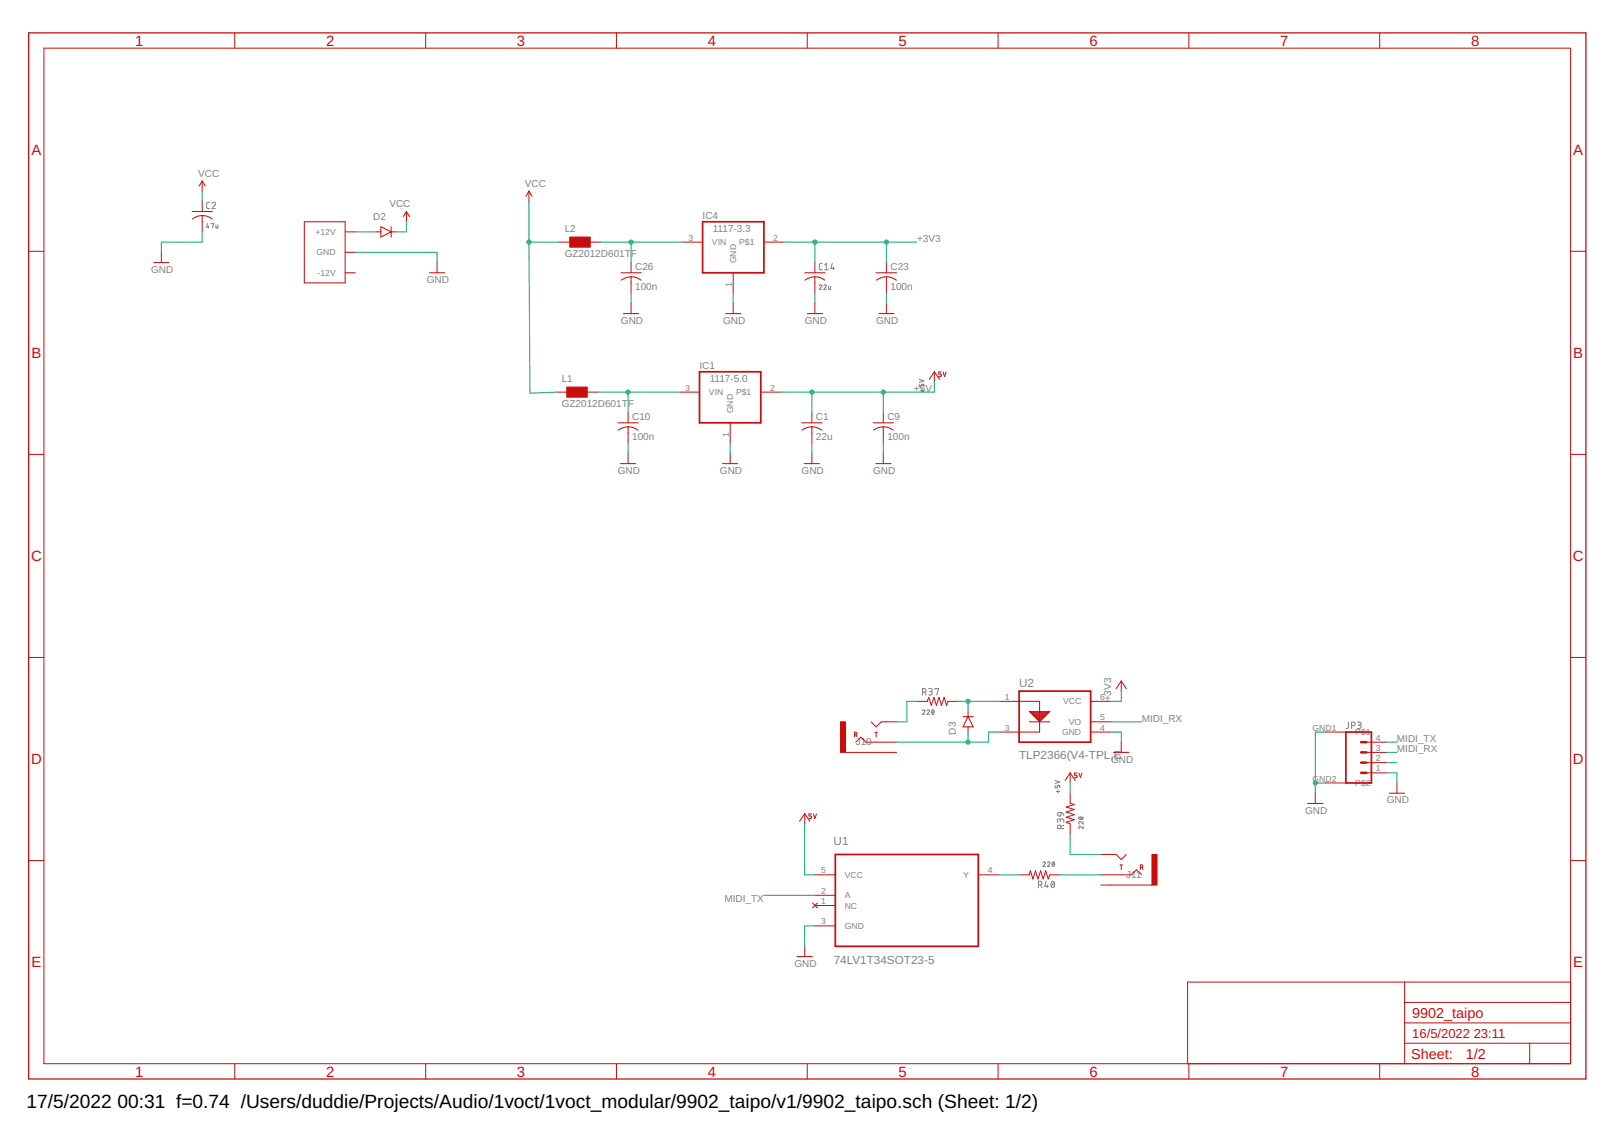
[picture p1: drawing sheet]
<svg xmlns="http://www.w3.org/2000/svg" width="297mm" height="210mm" viewBox="0 0 297 210" stroke-linecap="round" stroke-linejoin="round" font-family="sans-serif">
<g fill="none" stroke="#808080" stroke-width=".18">
<path d="M38.6 37.2l-.4 .1-.2 .2 .1 .7 .1 .2h.4M39 37.5a.32 .32 0 0 1 .5-.3 .32 .32 0 0 1 .1 .5l-.6 .7h.7M38.2 41.1l-.2 .7h.5M38.4 41.6v.4M38.9 41.3v-.2h.4l-.2 .9M39.7 41.4l.1 .5 .1 .1h.2v-.6M150.8 52.6a.23 .23 0 0 1 .3-.2 .23 .23 0 0 1 .1 .4l-.4 .5h.4M151.3 48.5h-.3l-.2 .3v.7l.5 .2M151.6 52.6a.23 .23 0 0 1 .4-.2 .23 .23 0 0 1 0 .4l-.4 .5h.5M151.8 49.7h.6M151.8 48.8l.3-.3v1.2M152.5 52.7v.4l.1 .2h.3v-.6"/>
<path d="M153.2 48.5l-.3 .9h.7M153.4 49.1v.6M169.2 70.7v.5h.4v-.4l.2-.1 .2 .1v.4M169.2 69.8l.8 .3-.8 .3M169.4 71.9h.6M169.7 71.6v.6M169.8 130.9a.23 .23 0 0 1 .3-.2 .23 .23 0 0 1 .1 .4l-.4 .4h.4M169.8 127.4l.6-.1v-.4l-.6-.1v1.2M170.2 127.4l.2 .6M170.6 130.9a.23 .23 0 0 1 .3-.2 .23 .23 0 0 1 .1 .4l-.4 .4h.5M170.9 126.8h.5l.2 .2-.2 .3h-.4M171.3 127.3l.2 .1v.4l-.6 .2"/>
<path d="M171.6 130.7a.4 .4 0 0 1 .3 .4 .4 .4 0 0 1-.3 .4l-.2-.4zM171.9 130.9l-.4 .5M172.1 126.9v-.1h.6l-.3 1.2M248.2 133l-.1 1-.3 .2M248.8 133.6l.5-.1v-.4l-.5-.1v1.2M249.9 133h.5l.1 .2-.1 .3h-.4M250.2 133.5l.2 .1 .1 .3-.2 .2-.4 .1M191.9 158.9a.22 .22 0 0 1 .4-.2 .22 .22 0 0 1 0 .4l-.4 .4h.5M192.8 158.9a.22 .22 0 0 1 .3-.2 .22 .22 0 0 1 .1 .4l-.4 .4h.5M193.8 158.7a.4 .4 0 0 1 .3 .4 .4 .4 0 0 1-.3 .4l-.2-.2zM194 158.9l-.3 .4M194.2 144.6v.5h.4v-.4l.2-.1 .2 .1v.4"/>
<path d="M194.2 143.7l.8 .3-.8 .3M194.4 145.7h.6M194.7 149.7l.6-.1v.4a.33 .33 0 0 1-.5 .2 .33 .33 0 0 1-.1-.5zM194.7 145.4v.6M195.1 151.1l.1-.3h.5l.1 .6M195.1 151.3l-.1-.5h-.2l-.2 .1v.5M195.3 152.6l-.2-.6h-.4l-.1 .6h1.2M195.3 149.6l.4 .2 .1 .3M195.8 151.9l-.5 .3M198.5 150.6a.44 .44 0 0 1 .5-.2 .44 .44 0 0 1 .3 .3 .44 .44 0 0 1-.4 .2 .44 .44 0 0 1-.4-.3zM198.7 150.5l.5 .4M199.3 152.1v.5l-.4-.4a.23 .23 0 0 0-.4 .1 .23 .23 0 0 0 .2 .3"/>
<path d="M199.3 151.3v.4l-.4-.4a.23 .23 0 0 0-.4 .1 .23 .23 0 0 0 .2 .3M191.1 162.9l.6-.1v-.3l-.1-.2h-.5v1.1M191.5 162.9l.3 .5M192.5 162.3l-.2 .9h.6M192.7 162.9v.5M193.6 162.3h.1a.6 .6 0 0 1 .4 .6 .6 .6 0 0 1-.4 .5l-.3-.5zM194 162.5l-.5 .7"/>
</g>
<g fill="none" stroke="#c90d0c" stroke-width=".18">
<path d="M8.1 8.9h281v187h-281zM43.2 6.1v2.8M78.3 6.1v2.8M113.5 6.1v2.8M148.6 6.1v2.8M183.7 6.1v2.8M218.8 6.1v2.8M253.9 6.1v2.8M37.2 33.3v1.9M37.2 37.1v1.8M37.2 39.7v3M37.2 39.7h.1"/>
<path d="M74.8 38.9v1.9M97.3 35.2v1.9M5.3 46.3h2.8M29.7 46.5v1.8M63.5 42.7h1.9M63.5 46.5h1.9M63.5 50.2h1.9M80.4 48.3v1.9M103 44.6h1.9M108.6 44.6h1.9M116.1 48.3v1.9M116.1 55.9v1.8"/>
<path d="M116.2 51l-.1 3M125.5 44.6h3.8M134.9 50.2v3.8M134.9 55.9v1.8M140.6 44.6h3.7M150 48.3v1.9M150 55.9v1.8M150 51v3M163.1 51h.1M163.1 48.3v1.9M163.1 51v3M163.1 55.9v1.8"/>
<path d="M289.1 46.3h2.8M102.4 72.2h1.9M108.1 72.2h1.8M115.6 76v1.9M115.6 78.6v3M125 72.2h3.7M134.4 77.9v3.7M140 72.2h3.8M149.4 76v1.9M149.4 78.6v3M162.6 76v1.9M162.6 78.6v3"/>
<path d="M172 68.5v1.8M173.2 68.5h-.4v.4h.3l.1 .2-.1 .2h-.3M173.6 68.5l.2 .8 .3-.8M5.3 83.7h2.8M115.6 83.5v1.9M134.4 83.5v1.9M149.4 83.5v1.9M162.6 83.5v1.9M289.1 83.7h2.8M5.3 121.1h2.8M155.6 138.5h9.4M157.3 135.3l.4-.1-.1-.3-.3-.1v.9"/>
<path d="M157.5 136.7l.9-1 1 1h5.6M157.5 135.3l.2 .4M160.3 132.9l.9 .9 1-.9h2.8M161 134.8h.5M161.2 134.8v.9M168.8 129.1h1.8l.3-.7 .5 1.5 .5-1.5 .4 1.5 .5-1.5 .5 1.5 .5-1.5 .4 1.5 .2-.8h1.9M183.8 129.1h3.8M183.8 134.8h3.8M200.7 132.9h3.8M200.7 129.1h3.8M200.7 134.8h3.8M206.4 125.4v1.9"/>
<path d="M206.4 136.7v1.8M243.9 134.8h3.8M251.5 138.5h3.7M251.5 136.7h3.7M289.1 121.1h2.8M5.3 158.5h2.8M148.1 149.8v1.9M149.4 149.9h-.5v.3l.4 .1 .1 .1-.1 .3h-.4M149.7 149.9l.3 .8 .3-.8M197 146v1.9l.7 .2-1.5 .5 1.5 .5-1.5 .4 1.5 .5-1.5 .5 1.5 .4-1.5 .5 .8 .3v1.9M197 142.3v1.9M198.2 142.3h-.4v.4h.3l.1 .2-.1 .3h-.3"/>
<path d="M198.6 142.3l.2 .9 .3-.9M202.6 157.3h2.8l1 1 .9-1M206.1 159.3h.5M206.4 159.3v.8M209.9 159.7l.4-.1-.1-.3h-.3v.8M210.2 159.7l.2 .4M242.1 146v1.9M243.9 144.2h3.8M251.5 142.3h3.7M251.5 140.4h3.7M257.1 144.2v1.8M289.1 158.5h2.8"/>
<path d="M148.1 174.2v1.9M149.5 166.3l.9 .9M150 161.1h3.7M150 164.8h3.7M150 166.7h3.7M150 170.5h3.7M150.4 166.3l-.9 .9M180 161.1h3.8M187.6 161.1h1.8l.2-.8 .5 1.5 .5-1.5 .4 1.5 .5-1.5 .5 1.5 .4-1.5 .5 1.5 .3-.7h1.9M202.6 163h9.4M202.6 161.1h5.6l1-1 .9 1M43.2 195.9v2.8"/>
<path d="M78.3 195.9v2.8M113.5 195.9v2.8M148.6 195.9v2.8M183.7 195.9v2.8M218.8 195.9v2.8M253.9 195.9v2.8M258.5 192.1h30.6M258.5 180.8v15.1M258.5 188.3h30.6M258.5 184.6h30.6M281.5 192.1v3.8M289.1 180.8h-70.5v15.1"/>
</g>
<path d="M5.3 6.1h286.6v192.6h-286.6z" fill="none" stroke="#c90d0c" stroke-width=".23"/>
<g fill="#c90d0c" stroke="#c90d0c" stroke-width=".18">
<path d="M154.7 132.9h.9v5.6h-.9z"/>
<path d="M212 157.3h.9v5.7h-.9z"/>
<path d="M104.9 43.6h3.7v1.9h-3.7z"/>
<path d="M104.3 71.3h3.8v1.8h-3.8z"/>
</g>
<g fill="none" stroke="#c90d0c" stroke-width=".19">
<path d="M35.3 38.9h3.8M36.7 34.2l.5-.9 .6 .9M74.2 39.9l.6-1 .6 1M96.8 36.1l.5-.9 .6 .9M28.3 48.3h2.8M35.4 40.3a2.96 2.96 0 0 1 3.7 0M56 40.8h7.5v11.3h-7.5zM69.2 42.7h.9M70.1 41.8l1.9 .9-1.9 .9zM72 41.8v1.8M72 42.7h.9M79 50.2h2.9"/>
<path d="M114.3 50.2h3.7M114.7 57.7h2.9M116.1 50.9a3.1 3.1 0 0 1 1.9 .7M116.1 51a3.3 3.3 0 0 0-1.8 .6M133.5 57.7h2.9M148.1 50.2h3.7M148.6 57.7h2.8M150 50.9a3.1 3.1 0 0 1 1.8 .7M150 51a3.3 3.3 0 0 0-1.9 .6M161.2 50.2h3.8M161.7 57.7h2.8M163.1 50.9a3.1 3.1 0 0 1 1.9 .7"/>
<path d="M163.1 51a3.1 3.1 0 0 0-1.8 .6M113.7 77.9h3.8M113.7 79.2a3.1 3.1 0 0 1 3.7 0M147.5 77.9h3.8M147.6 79.2a3 3 0 0 1 3.7 0M160.7 77.9h3.7M160.7 79.2a3 3 0 0 1 3.7 0M171 69.8l1-1.3 .9 1.3M114.2 85.4h2.8M133 85.4h2.8M148 85.4h2.8M161.2 85.4h2.8"/>
<path d="M177.2 132h1.9M178.2 132l.9 1.8h-1.9zM178.2 131v1M178.2 133.8v1M187.6 129.1h3.7v5.7h-3.7M189.4 132.9h3.8M189.6 131l.4 .4M189.8 131.2h3M190 131.4l.2 .2M190 131.4h2.6M190.2 131.6l.6 .5M190.2 131.6h2.2"/>
<path d="M190.2 131.8h2.2M190.4 132h1.9M190.8 132.1l.5 .6 .4-.4M190.8 132.1h1.1M191.7 132.3h-.8l.4 .2M191.9 132.1l-.2 .2M192.4 131.8l.8-.8h-3.8l1.9 1.9 1-.9M192.4 131.8l-.1 .2M192.4 131.6l-.5 .5M193 131l-.6 .6M204.9 138.5h2.9M205.4 126.8l1-1.4 .9 1.4"/>
<path d="M147.2 151.2l.9-1.4 .9 1.4M196 143.7l1-1.4 .9 1.4M240.6 147.9h2.9M255.7 146h2.8M146.7 176.1h2.8"/>
</g>
<path d="M129.3 40.8h11.3v9.4h-11.3zM128.7 68.5h11.3v9.4h-11.3zM187.6 127.3h13.1v9.4h-13.1zM247.7 134.8h4.7v9.4h-4.7zM153.7 157.3h26.3v16.9h-26.3z" fill="none" stroke="#c90d0c" stroke-width=".32"/>
<path d="M250.5 138.5h1M250.5 136.7h1M250.5 140.4h1M250.5 142.3h1" fill="none" stroke="#c90d0c" stroke-width=".47"/>
<g fill="none" stroke="#0dab76" stroke-width=".18">
<path d="M37.2 35.2v1.9M97.3 37.1v7.5M37.2 42.7v1.9h-7.5v1.9M65.4 46.5h15v1.8M65.4 42.7h3.8M74.8 40.8v1.9h-1.9M97.3 44.6h5.7M97.3 44.6l.2 27.8 4.9-.2M110.5 44.6h15M116.1 44.6v3.7M116.1 54v1.9M134.9 54v1.9"/>
<path d="M144.3 44.6h24.5M150 44.6v3.7M150 54v1.9M163.1 44.6v3.7M163.1 54v1.9M109.9 72.2h15.1M115.6 72.2v3.8M149.4 72.2v3.8M162.6 72.2v3.8M172 70.3v1.9h-28.2M115.6 81.6v1.9M134.4 81.6v1.9"/>
<path d="M149.4 81.6v1.9M162.6 81.6v1.9M168.8 129.1h-1.9v3.8h-1.9M176.3 129.1h7.5M178.2 129.1v1.9M178.2 134.8v1.9M183.8 134.8h-1.9v1.9h-16.9M204.5 134.8h1.9v1.9M204.5 132.9h5.6M206.4 127.3v1.8h-1.9M243.9 134.8h-1.8v11.2M255.2 136.7h1.9"/>
<path d="M255.2 138.5h1.9M148.1 151.7v9.4h1.9M197 144.2v1.8M197 153.6v3.7h5.6M242.1 144.2h1.8M255.2 142.3h1.9v1.9M255.2 140.4h1.9M140.6 164.8h9.4M150 170.5h-1.9v3.7M183.8 161.1h3.8M195.1 161.1h7.5"/>
</g>
<g fill="#0dab76" stroke="#0dab76" stroke-width=".18">
<circle cx="242.1" cy="144.2" r=".38"/>
<circle cx="162.6" cy="72.2" r=".38"/>
<circle cx="149.4" cy="72.2" r=".38"/>
<circle cx="178.2" cy="129.1" r=".38"/>
<circle cx="178.2" cy="136.7" r=".38"/>
<circle cx="163.1" cy="44.6" r=".38"/>
<circle cx="150" cy="44.6" r=".38"/>
<circle cx="97.3" cy="44.6" r=".38"/>
<circle cx="116.1" cy="44.6" r=".38"/>
<circle cx="115.6" cy="72.2" r=".38"/>
</g>
<g font-size="3.5">
<text x="4.9" y="204">17/5/2022</text>
<text x="21.6" y="204">00:31 f=0.74 /Users/duddie/Projects/Audio/1voct/1voct_modular/9902_taipo/v1/9902_taipo.sch (Sheet: 1/2)</text>
</g>
<g font-size="2.7" fill="#c90d0c">
<text x="24.9" y="8.4">1</text>
<text x="60" y="8.4">2</text>
<text x="95.1" y="8.4">3</text>
<text x="130.2" y="8.4">4</text>
<text x="165.4" y="8.4">5</text>
<text x="200.5" y="8.4">6</text>
<text x="235.6" y="8.4">7</text>
<text x="270.7" y="8.4">8</text>
<text x="5.8" y="28.5">A</text>
<text x="289.5" y="28.5">A</text>
<text x="5.8" y="65.9">B</text>
<text x="289.5" y="65.9">B</text>
<text x="5.7" y="103.3">C</text>
<text x="289.5" y="103.3">C</text>
<text x="5.7" y="140.7">D</text>
<text x="289.5" y="140.7">D</text>
<text x="5.8" y="178.1">E</text>
<text x="289.5" y="178.1">E</text>
<text x="24.9" y="198.2">1</text>
<text x="60" y="198.2">2</text>
<text x="95.1" y="198.2">3</text>
<text x="130.2" y="198.2">4</text>
<text x="165.4" y="198.2">5</text>
<text x="200.5" y="198.2">6</text>
<text x="235.6" y="198.2">7</text>
<text x="270.7" y="198.2">8</text>
</g>
<g font-size="2.6" fill="#c90d0c">
<text x="259.9" y="187.4">9902_taipo</text>
<text x="259.7" y="195">Sheet:</text>
<text x="269.8" y="194.9">1/2</text>
</g>
<g font-size="2.4" fill="#c90d0c">
<text x="259.9" y="191.2">16/5/2022</text>
<text x="271.2" y="191.2">23:11</text>
</g>
<g font-size="2.2" fill="#808080">
<text x="187.6" y="126.5">U2</text>
<text x="187.6" y="139.7">TLP2366(V4-TPL,E</text>
<text x="153.4" y="155.6">U1</text>
<text x="153.4" y="177.4">74LV1T34SOT23-5</text>
</g>
<g font-size="1.8" fill="#808080">
<text x="36.5" y="32.6">VCC</text>
<text x="96.6" y="34.4">VCC</text>
<text x="68.7" y="40.5">D2</text>
<text x="71.7" y="38.2">VCC</text>
<text x="129.3" y="40.4">IC4</text>
<text x="103.9" y="47.4">GZ2012D601TF</text>
<text x="103.9" y="42.7">L2</text>
<text x="131.2" y="42.7">1117-3.3</text>
<text x="168.8" y="44.6">+3V3</text>
<text x="27.8" y="50.2">GND</text>
<text x="78.6" y="52.1">GND</text>
<text x="116.9" y="53.3">100n</text>
<text x="116.9" y="49.7">C26</text>
<text x="163.9" y="53.3">100n</text>
<text x="163.9" y="49.7">C23</text>
<text x="114.3" y="59.6">GND</text>
<text x="133.1" y="59.6">GND</text>
<text x="148.1" y="59.6">GND</text>
<text x="161.3" y="59.6">GND</text>
<text x="103.4" y="70.3">L1</text>
<text x="128.7" y="68">IC1</text>
<text x="130.6" y="70.3">1117-5.0</text>
<text x="103.4" y="75">GZ2012D601TF</text>
<text x="116.3" y="77.4">C10</text>
<text x="150.2" y="77.4">C1</text>
<text x="163.3" y="77.4">C9</text>
<text x="168.2" y="72.2">+5V</text>
<text x="116.3" y="80.9">100n</text>
<text x="150.2" y="80.9">22u</text>
<text x="163.3" y="80.9">100n</text>
<text x="113.7" y="87.2">GND</text>
<text x="132.5" y="87.2">GND</text>
<text x="147.5" y="87.2">GND</text>
<text x="160.7" y="87.2">GND</text>
<text x="204.5" y="129.1" transform="rotate(-90 204.5 129.1)">+3V3</text>
<text x="157.5" y="137.2">J10</text>
<text x="175.9" y="135.3" transform="rotate(-90 175.9 135.3)">D3</text>
<text x="210.1" y="132.9">MIDI_RX</text>
<text x="257.1" y="136.7">MIDI_TX</text>
<text x="204.5" y="140.4">GND</text>
<text x="257.1" y="138.5">MIDI_RX</text>
<text x="240.2" y="149.8">GND</text>
<text x="255.2" y="147.9">GND</text>
<text x="207.3" y="161.6">J11</text>
<text x="133.3" y="166.2">MIDI_TX</text>
<text x="146.2" y="178">GND</text>
</g>
<g font-size="1.6" fill="#808080">
<text x="58.1" y="43.3">+12V</text>
<text x="58.3" y="47">GND</text>
<text x="126.7" y="44.3">3</text>
<text x="131" y="45.1">VIN</text>
<text x="136" y="45.1">P$1</text>
<text x="142.3" y="44.3">2</text>
<text x="58.5" y="50.8">-12V</text>
<text x="134.7" y="52.8" transform="rotate(-90 134.7 52.8)">1</text>
<text x="135.5" y="48.5" transform="rotate(-90 135.5 48.5)">GND</text>
<text x="126.1" y="71.9">3</text>
<text x="141.7" y="71.9">2</text>
<text x="130.5" y="72.8">VIN</text>
<text x="134.9" y="76.1" transform="rotate(-90 134.9 76.1)">GND</text>
<text x="135.5" y="72.8">P$1</text>
<text x="134.1" y="80.5" transform="rotate(-90 134.1 80.5)">1</text>
<text x="184.9" y="128.9">1</text>
<text x="195.6" y="129.7">VCC</text>
<text x="202.4" y="128.9">6</text>
<text x="184.9" y="134.5">3</text>
<text x="195.5" y="135.3">GND</text>
<text x="196.7" y="133.5">VO</text>
<text x="202.4" y="132.6">5</text>
<text x="202.4" y="134.5">4</text>
<text x="241.6" y="134.5">GND1</text>
<text x="249.4" y="135.3">P$1</text>
<text x="253.2" y="136.4">4</text>
<text x="241.6" y="143.9">GND2</text>
<text x="253.2" y="142">1</text>
<text x="253.2" y="140.2">2</text>
<text x="253.2" y="138.3">3</text>
<text x="249.4" y="144.7">P$2</text>
<text x="151.1" y="160.8">5</text>
<text x="155.5" y="161.7">VCC</text>
<text x="177.3" y="161.6">Y</text>
<text x="181.8" y="160.8">4</text>
<text x="151.1" y="164.6">2</text>
<text x="151.1" y="166.5">1</text>
<text x="155.5" y="165.4">A</text>
<text x="155.5" y="167.3">NC</text>
<text x="151.1" y="170.2">3</text>
<text x="155.5" y="171">GND</text>
</g>
</svg>
